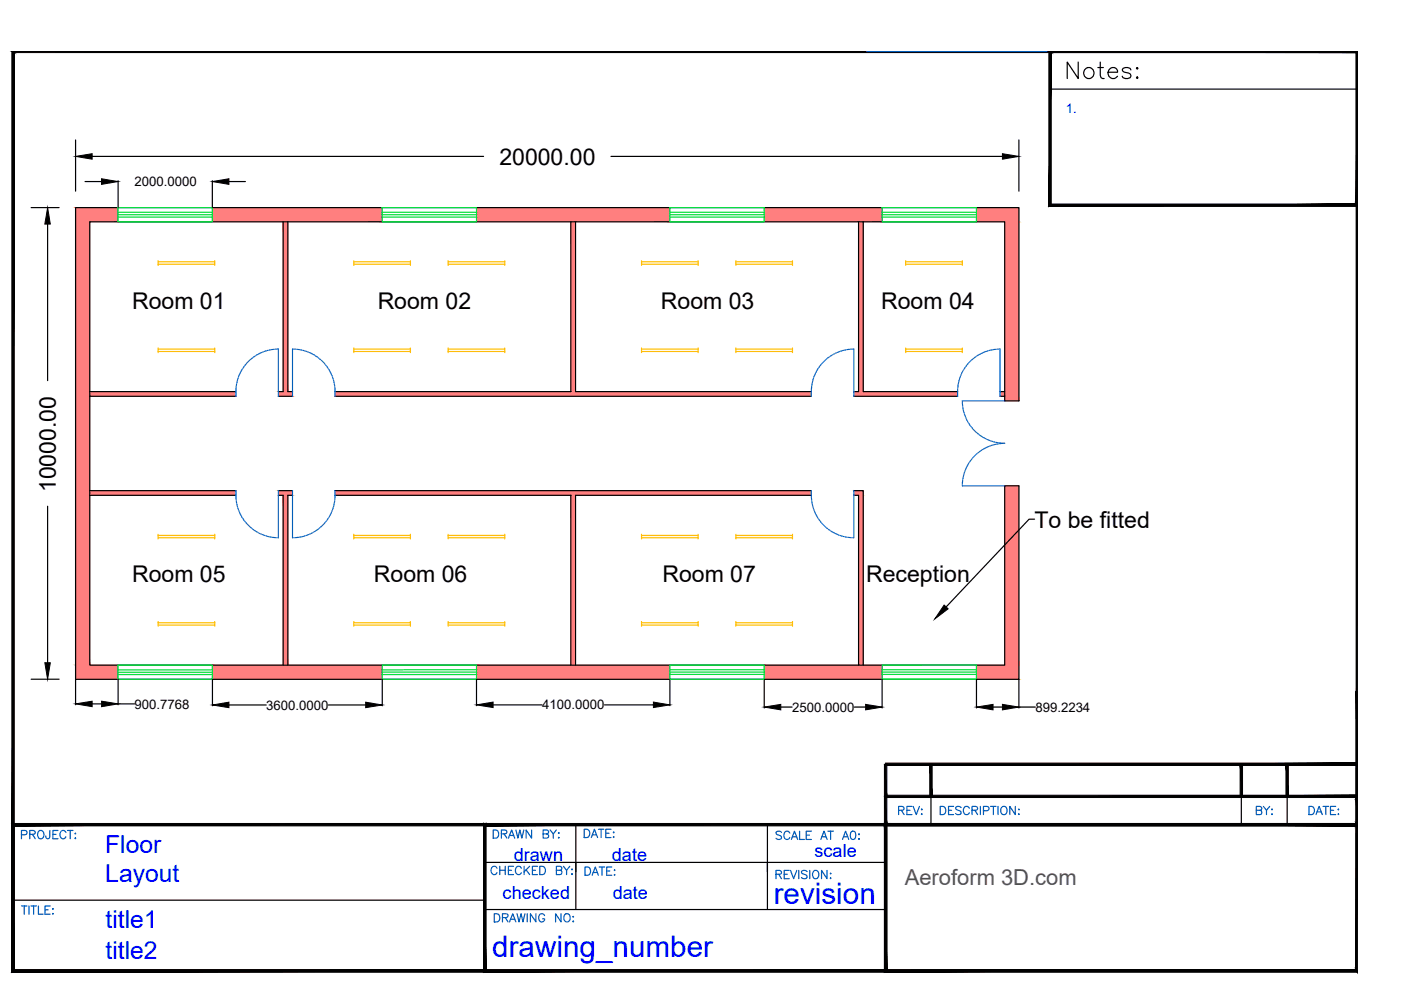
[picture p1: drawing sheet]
<svg xmlns="http://www.w3.org/2000/svg" width="297mm" height="210mm" viewBox="0 0 297 210" stroke-linecap="round" stroke-linejoin="round" font-family="sans-serif">
<!-- layer: Hatch -->
<g fill="#ff7f7f" stroke="#ff7f7f" stroke-width=".21">
<path d="M207 44l9 3v-3zM207 44l9 3h-9z"/>
<path d="M162 44l25 3v-3zM162 44l25 3h-25z"/>
<path d="M101 44l41 3v-3zM101 44l41 3h-41z"/>
<path d="M45 44l36 3v-3zM45 44l36 3h-36z"/>
<path d="M16 44l9 3v-3zM16 44l9 3h-9z"/>
<path d="M213 47l3 38v-38zM213 47l3 38h-3z"/>
<path d="M213 103l3 38v-38zM213 103l3 38h-3z"/>
<path d="M16 47l3 94v-94zM16 47l3 94h-3z"/>
<path d="M207 141l9 3v-3zM207 141l9 3h-9z"/>
<path d="M162 141l25 3v-3zM162 141l25 3h-25z"/>
<path d="M101 141l41 3v-3zM101 141l41 3h-41z"/>
<path d="M45 141l36 3v-3zM45 141l36 3h-36z"/>
<path d="M16 141l9 3v-3zM16 141l9 3h-9z"/>
<path d="M182 47l1 36v-36zM182 47l1 36h-1z"/>
<path d="M121 47l1 36v-36zM121 47l1 36h-1z"/>
<path d="M60 47l1 36v-36zM60 47l1 36h-1z"/>
<path d="M181 83l22 1v-1zM181 83l22 1h-22z"/>
<path d="M71 83l101 1v-1zM71 83l101 1h-101z"/>
<path d="M59 83l3 1v-1zM59 83l3 1h-3z"/>
<path d="M19 83l31 1v-1zM19 83l31 1h-31z"/>
<path d="M181 104l2 1v-1zM181 104l2 1h-2z"/>
<path d="M71 104l101 1v-1zM71 104l101 1h-101z"/>
<path d="M59 104l3 1v-1zM59 104l3 1h-3z"/>
<path d="M19 104l31 1v-1zM19 104l31 1h-31z"/>
<path d="M182 105l1 36v-36zM182 105l1 36h-1z"/>
<path d="M121 105l1 36v-36zM121 105l1 36h-1z"/>
<path d="M60 105l1 36v-36zM60 105l1 36h-1z"/>
<path d="M212 83l1 1v-1zM212 83l1 1h-1z"/>
</g>
<!-- layer: ExternalWalls -->
<path d="M16 44h200v41h-3v-38h-194v94h194v-38h3v41h-200z" fill="none" stroke="#000" stroke-width=".25"/>
<!-- layer: InternalWalls -->
<g fill="none" stroke="#000" stroke-width=".25">
<path d="M60 47v36h-1M61 47v36h1M121 47v36h-50M122 47v36h50M182 47v36h-1M183 47v36h20M19 83h31M19 84h31M59 84h3M71 84h101M181 84h22M212 83h1"/>
<path d="M212 84h1M19 104h31M19 105h31M59 105h1v36M59 104h3M62 105h-1v36M71 105h50v36M71 104h101M172 105h-50v36M181 104h2v37M181 105h1v36"/>
</g>
<!-- layer: Door -->
<path d="M59 74v10M59 74a9.1 9.1 0 0 0-9 10M62 84v-10a9.1 9.1 0 0 1 9 10M172 84a9.1 9.1 0 0 1 9-10v10M203 84a9.1 9.1 0 0 1 9-10v10M204 85h9M204 85a9 9 0 0 0 9 9 9 9 0 0 0-9 9h9M50 104a9.1 9.1 0 0 0 9 10M59 104v10M62 104v10a9.1 9.1 0 0 0 9-10M172 104a9.1 9.1 0 0 0 9 10v-10" fill="none" stroke="#007fff" stroke-width=".25"/>
<!-- layer: Windows -->
<g fill="none" stroke="#00dd37" stroke-width=".25">
<path d="M25 44h20v3h-20zM25 45.5h20M25 46h20M25 45h20M81 44h20v3h-20zM81 45.5h20M81 46h20M81 45h20M142 44h20v3h-20zM142 45.5h20M142 46h20M142 45h20"/>
<path d="M187 44h20v3h-20zM187 45.5h20M187 46h20M187 45h20M25 141h20v3h-20zM25 142.5h20M25 142h20M25 143h20M81 141h20v3h-20zM81 142.5h20M81 143h20M101 142h-20"/>
<path d="M142 141h20v3h-20zM142 142.5h20M142 142h20M142 143h20M187 141h20v3h-20zM187 142h20M187 143h20M187 142.5h20"/>
</g>
<!-- layer: Lighting -->
<g fill="none" stroke="#ffbf00" stroke-width=".25">
<path d="M33.5 55.5h12M33.5 56h12M33.5 55.3v1M45.5 55.3v1M75 55.5h12M75 56h12M75 55.3v1M87 55.3v1M95 55.5h12M95 56h12M95 55.3v1M107 55.3v1"/>
<path d="M136 55.5h12M136 56h12M136 55.3v1M148 55.3v1M156 55.5h12M156 56h12M156 55.3v1M168 55.3v1M192 55.5h12M192 56h12M192 55.3v1M204 55.3v1"/>
<path d="M33.5 73.8v1M33.5 74.5h12M33.5 74h12M45.5 73.8v1M75 74.5h12M75 74h12M75 73.8v1M87 73.8v1M95 74.5h12M95 74h12M95 73.8v1M107 73.8v1"/>
<path d="M136 74.5h12M136 74h12M136 73.8v1M148 73.8v1M156 74.5h12M156 74h12M156 73.8v1M168 73.8v1M192 74.5h12M192 74h12M192 73.8v1M204 73.8v1"/>
<path d="M33.5 113.3v1M33.5 113.5h12M33.5 114h12M45.5 113.3v1M75 113.3v1M75 113.5h12M75 114h12M87 113.3v1M95 113.3v1M95 113.5h12M95 114h12M107 113.3v1"/>
<path d="M136 113.3v1M136 113.5h12M136 114h12M148 113.3v1M156 113.3v1M156 113.5h12M156 114h12M168 113.3v1M33.5 131.8v1M33.5 132.5h12M33.5 132h12M45.5 131.8v1"/>
<path d="M75 131.8v1M75 132.5h12M75 132h12M87 131.8v1M95 131.8v1M95 132.5h12M95 132h12M107 131.8v1M136 131.8v1M136 132.5h12M136 132h12M148 131.8v1"/>
<path d="M156 131.8v1M156 132.5h12M156 132h12M168 131.8v1"/>
</g>
<!-- layer: YS-TITLEBLOCK-BORDERS -->
<g fill="#000" stroke="#000" stroke-width=".21">
<path d="M2.5 10.9l.5 .2zM2.5 10.9l.5 .2-.5 195zM3 11.1l-.5 195 .5-.5z"/>
<path d="M2.8 10.9l.2 .2h284.5zM2.8 10.9h285l-.3 .2z"/>
<path d="M222.4 10.9l.5 .2zM222.4 10.9l.5 .2-.5 32.7zM222.9 11.1l-.5 32.7 .5-.5z"/>
<path d="M222.6 10.9l.3 .2h64.6zM222.6 10.9h65.2l-.3 .2z"/>
<path d="M287.5 11.1v194.5l.3-194.7zM287.8 10.9v194.9l-.3-.2z"/>
<path d="M287.5 11.1v32.2l.3-32.4zM287.8 10.9v32.6l-.3-.2z"/>
<path d="M222.4 43.8l65.1-.5h-64.6zM222.4 43.8l65.1-.5 .3 .5zM287.5 43.3l.3 .5z"/>
<path d="M287.5 146.6l.3 22.2v-22.2zM287.5 146.6l.3 22.2h-.3z"/>
<path d="M187.8 168.6v.5l100-.5zM187.8 169.1l100-.5-.3 .5zM287.8 168.6l-.3 .5z"/>
<path d="M187.5 168.8l.5 5.8v-5.8zM187.5 168.8l.5 5.8-.5 .5z"/>
<path d="M187.5 174.6l.5 31v-30.5zM187.5 174.6l.5 31-.5 .5zM187.5 206.1l100-.5h-99.5zM187.5 206.1l100-.5 .3 .5zM287.5 205.6l.3 .5v-.3z"/>
<path d="M262.9 162v6.8h.5zM262.9 162h.5v6.8z"/>
<path d="M272.6 162v6.8h.6zM272.6 162h.6v6.8z"/>
<path d="M287.8 174.9l-.3 .2v30.5zM287.8 174.9v30.9l-.3-.2z"/>
<path d="M287.8 168.8l-.3 .3 .3 5.8zM287.5 169.1l.3 5.8-.3-.3zM287.5 174.6l.3 .5zM188 174.6h99.5l.3 .5zM188 174.6l-.5 .5h100.3z"/>
<path d="M287.8 174.6l-.3 .5zM187.5 174.6h100.3l-.3 .5zM187.5 174.6l.5 .5h99.5z"/>
<path d="M2.5 206.1l285-.5h-284.5zM2.5 206.1l285-.5 .3 .5zM287.5 205.6l.3 .5v-.3z"/>
<path d="M102.5 175.1v30.7h.5zM103 174.6v31.2l-.5-30.7zM3 175.1h99.5l.5-.5zM2.5 174.6h100.5l-100 .5zM2.5 174.6l.5 31v-30.5zM2.5 174.6l.5 31-.5 .5zM2.5 206.1l100.3-.5h-99.8zM2.5 206.1l100.3-.5v.5z"/>
<path d="M187.5 175.1v30.7h.5zM187.5 175.1l.5-.5v31.2zM103 175.1h84.5l.5-.5zM102.5 174.6h85.5l-85 .5zM102.5 174.6l.5 31v-30.5zM102.5 174.6l.5 31-.5 .5zM103 205.6l-.5 .5 85.3-.5zM102.5 206.1l85.3-.5v.5z"/>
</g>
<!-- layer: 0 -->
<path d="M2.8 10.9h285v164h-285z" fill="none" stroke="#000" stroke-width=".21"/>
<!-- layer: YS-TITLEBLOCK-BORDERS -->
<path d="M222.6 18.9h65.2M122.1 174.9v17.9M162.7 174.9v17.9M187.8 174.9h100M263.2 168.8v6.1M272.9 168.8v6.1M2.8 190.9h100M102.8 192.8h85M102.8 182.9h85" fill="none" stroke="#000" stroke-width=".25"/>
<!-- layer: YS-TITLEBLOCK-TEXT-NONEDITABLE -->
<g fill="none" stroke="#005cb8" stroke-width=".25">
<path d="M4.6 177h.7a.46 .46 0 0 0 .4-.5 .46 .46 0 0 0-.4-.4h-.7v1.7M6.3 176.9l1-.1 .2-.2-.1-.4-.4-.1h-.7v1.7M6.9 176.9l.6 .9M8.3 176.2a.87 .87 0 0 1 1.1 .6 .87 .87 0 0 1-.6 1 .93 .93 0 0 1-.8-.6 .93 .93 0 0 1 .3-1zM10.6 176.1l-.1 1.6-.3 .1h-.3l-.2-.6M11.2 176.9h.7M12.3 176.1h-1.1v1.7h1.1M14 176.5a.64 .64 0 0 0-.8-.4 .64 .64 0 0 0-.5 .7 .72 .72 0 0 0 .2 .9 .72 .72 0 0 0 1-.1l.1-.2M14.3 176.1h1.2M14.9 176.1v1.7M15.9 176.8h.2zM15.9 177.8h.2z"/>
<path d="M123.9 175.8h.5a.94 .94 0 0 1 .7 .9 .94 .94 0 0 1-.7 .9h-.5zM125.4 177.6l.6-1.8 .7 1.8M125.6 177h.8M126.9 175.8h1.1M127.4 175.8v1.8M128.4 176.7h.7M129.5 175.8h-1.1v1.8h1.1M130 176.5h.2zM130 177.5h.2zM165.7 176.5a.65 .65 0 0 0-.6-.3 .65 .65 0 0 0-.6 .4l.2 .3 .8 .3 .2 .5a.75 .75 0 0 1-1.2 0M167.4 176.6a.64 .64 0 0 0-.7-.4 .64 .64 0 0 0-.5 .7v.4a.64 .64 0 0 0 .5 .7 .64 .64 0 0 0 .7-.4M167.8 178l.6-1.8 .7 1.8"/>
<path d="M168 177.4h.9M169.5 176.2v1.8h1M170.9 177.1h.7M172 176.2h-1.1v1.8h1.1M174 178l.7-1.8 .7 1.8M174.3 177.4h.8M175.5 176.2h1.2M176.1 176.2v1.8M178.6 178l.7-1.8 .7 1.8M178.9 177.4h.8M180.5 176.3a.55 .55 0 0 1 .9 .3v.4a.76 .76 0 0 1-.6 1 1.11 1.11 0 0 1-.3-1.7zM182 176.9h.2z"/>
<path d="M182 177.9h.2zM199.3 171h.6a.93 .93 0 0 1 .6 .8 .93 .93 0 0 1-.6 .9h-.6zM201.1 171.8h.7M202.2 171h-1.1v1.7h1.1M203.8 171.2a.65 .65 0 0 0-.7-.3 .65 .65 0 0 0-.5 .5l.2 .2 .8 .4 .2 .5a.81 .81 0 0 1-1.2 0M205.5 171.4a.64 .64 0 0 0-.7-.4 .64 .64 0 0 0-.5 .6v.5a.65 .65 0 0 0 .5 .6 .65 .65 0 0 0 .7-.4M206.1 171.8l1-.1 .2-.2-.1-.4-.4-.1h-.7v1.7M206.7 171.8l.6 .9M207.9 171v1.7M208.5 171.9h.8a.46 .46 0 0 0 .4-.5 .46 .46 0 0 0-.4-.4h-.8v1.7M210 171h1.2M210.6 171v1.7"/>
<path d="M211.6 171v1.7M212.3 171.2a.64 .64 0 0 1 .8-.2 .64 .64 0 0 1 .4 .6v.5a.67 .67 0 0 1-.7 .6 .67 .67 0 0 1-.6-.6zM215.3 171v1.7l-1.2-1.7v1.7M215.9 171.6h.2zM215.9 172.6h.2zM277.5 171h.6a.92 .92 0 0 1 .6 .8 .92 .92 0 0 1-.6 .9h-.6zM279 172.7l.7-1.7 .7 1.7M279.3 172.1h.8M280.5 171h1.2M281.1 171v1.7M282.1 171.8h.7M283.2 171h-1.1v1.7h1.1"/>
<path d="M283.7 171.6h.1zM283.7 172.6h.1zM4.6 192.1h1.1M5.1 192.1v1.7M6.1 192.1v1.7M6.6 192.1h1.1M7.1 192.1v1.7M8.1 192.1v1.7h1M9.5 192.9h.7M10.6 192.1h-1.1v1.7h1.1M11.1 192.7h.2zM11.1 193.8h.2z"/>
<path d="M104.8 193.7h.6a.92 .92 0 0 1 .6 .9 .92 .92 0 0 1-.6 .9h-.6zM106.5 194.6l1-.1 .2-.3-.1-.3-1.1-.2v1.8M107.1 194.6l.6 .9M108 195.5l.7-1.8 .7 1.8M108.3 194.9h.8M109.6 193.7l.4 1.8 .5-1.8 .4 1.8 .4-1.8M111.8 193.7v1.8M113.6 193.7v1.8l-1.1-1.8v1.8M115.5 194.1a.64 .64 0 0 0-.8-.4 .64 .64 0 0 0-.5 .7v.4a.63 .63 0 0 0 .6 .7 .63 .63 0 0 0 .7-.7h-.5M119 193.7v1.8l-1.2-1.8v1.8M119.7 194a.65 .65 0 0 1 .8-.2 .65 .65 0 0 1 .4 .6v.4a.67 .67 0 0 1-.7 .7 .67 .67 0 0 1-.7-.7zM121.5 194.4h.1z"/>
<path d="M121.5 195.4h.1zM124 183.8h.6a.95 .95 0 0 1 .6 .9 .95 .95 0 0 1-.6 .9h-.6zM125.5 185.6l.7-1.8 .7 1.8M125.8 185h.8M127 183.8h1.2M127.6 183.8v1.8M128.6 184.7h.7M129.7 183.8h-1.1v1.8h1.1M130.2 184.5h.2zM130.2 185.5h.2zM164.5 185.4l1-.1 .2-.2-.1-.4-.3-.2h-.8v1.8M165.1 185.4l.6 .9"/>
<path d="M166.3 185.4h.6M167.3 184.5h-1v1.8h1M167.6 184.5l.7 1.8 .6-1.8M169.4 184.5v1.8M171.1 184.8a.67 .67 0 0 0-.6-.3 .67 .67 0 0 0-.6 .5l.2 .2 .8 .3 .2 .5a.78 .78 0 0 1-1.2 0M171.7 184.5v1.8M172.6 184.6a.87 .87 0 0 1 1 .6 .87 .87 0 0 1-.5 1.1 .93 .93 0 0 1-.8-.7 .93 .93 0 0 1 .3-1zM175.3 184.5v1.8l-1.1-1.8v1.8M176 185.2h.2zM176 186.2h.2z"/>
</g>
<!-- layer: YS-TITLEBLOCK-BORDERS -->
<path d="M183.8 10.9h100M102.8 174.9h35.7" fill="none" stroke="#005cb8" stroke-width=".25"/>
<!-- layer: 0 -->
<g fill="#000" stroke="#000" stroke-width=".21">
<path d="M16 33.2l3.5-.6v1.2zM21.5 37.9l3.5 .6-3.5 .6zM45 38.5l3.5-.6v1.2zM212.5 32.6l3.5 .6-3.5 .6zM10.1 44l.6 3.5h-1.2zM200.2 128.3l.8 .8-2.8 2.1zM9.5 140.5h1.2l-.6 3.5zM16 149.2l3.5-.5v1.1zM21.5 148.7l3.5 .5-3.5 .6zM45 149.5l3.5-.6v1.1zM77.5 148.9l3.5 .6-3.5 .5zM101 149.5l3.5-.6v1.1z"/>
<path d="M138.5 148.9l3.5 .6-3.5 .5zM162 149.9l3.5-.6v1.2zM183.5 149.3l3.5 .6-3.5 .6zM207 149.9l3.5-.6v1.2zM212.5 149.3l3.5 .6-3.5 .6z"/>
<path d="M187.5 162v6.8h.5zM187.5 162h.5v6.8z"/>
<path d="M197.1 162v6.8h.5zM197.1 162h.5v6.8z"/>
<path d="M187.8 162.3h100v-.5zM187.8 161.8h100l-100 .5z"/>
</g>
<g fill="none" stroke="#000" stroke-width=".25">
<path d="M16 29.7v10.8M18 38.5h3.5M19.5 33.2h83M25 38.3v5.7M45 38.3v5.7M48.5 38.5h3.5M129.5 33.2h83M216 29.7v10.8M6.6 44h5.9M10.1 47.5v33.2M10.1 107.3v33.2M219.4 110.1h-1.2l-17.6 18.6"/>
<path d="M6.6 144h5.9M16 144.1v5.3M19.5 149.2h2M25 144.1v5.3M25 149.2h3.5M45 144.1v5.5M48.5 149.5h8M69.6 149.5h7.9M81 144.1v5.5M101 144.1v5.5M104.5 149.5h10.4M128.2 149.5h10.3"/>
<path d="M142 144.1v5.5M162 144.1v6M165.5 149.9h2.4M181.1 149.9h2.4M187 144.1v6M207 144.1v6M210.5 149.9h2M216 144.1v6M216 149.9h3.5"/>
</g>
<text font-size="7.1" x="225.1" y="18">Notes:</text>
<g font-size="6.3" fill="#00f">
<text x="164" y="191.7">revision</text>
<text x="104.4" y="202.9">drawing_number</text>
</g>
<g font-size="5.2" fill="#00f">
<text x="22.3" y="180.8">Floor</text>
<text x="22.3" y="187.1">Layout</text>
<text x="22.4" y="196.8">title1</text>
<text x="22.4" y="203.2">title2</text>
</g>
<g font-size="4.9">
<text x="105.9" y="34.9">20000.00</text>
<text x="28" y="65.5">Room 01</text>
<text x="80.1" y="65.5">Room 02</text>
<text x="140.1" y="65.5">Room 03</text>
<text x="186.8" y="65.5">Room 04</text>
<text x="11.8" y="104.4" transform="rotate(-90 11.8 104.4)">10000.00</text>
<text x="219.3" y="111.9">To be fitted</text>
<text x="28" y="123.4">Room 05</text>
<text x="79.3" y="123.4">Room 06</text>
<text x="140.4" y="123.4">Room 07</text>
<text x="183.6" y="123.4">Reception</text>
</g>
<g font-size="4.9" fill="#005cb8">
<text x="189.4" y="173.9">REV:</text>
<text x="265.3" y="173.9">BY:</text>
<text x="103.4" y="178.9">DRAWN BY:</text>
<text x="103" y="186.6">CHECKED BY:</text>
</g>
<text font-size="4.7" fill="#545454" x="191.8" y="187.7">Aeroform 3D.com</text>
<g font-size="3.8" fill="#00f">
<text x="108.9" y="182.5">drawn</text>
<text x="129.7" y="182.5">date</text>
<text x="172.7" y="181.7">scale</text>
<text x="106.6" y="190.5">checked</text>
<text x="129.9" y="190.5">date</text>
</g>
<text font-size="2.8" fill="#00f" x="226" y="23.9">1.</text>
<g font-size="2.8">
<text x="28.5" y="39.5">2000.0000</text>
<text x="28.5" y="150.2">900.7768</text>
<text x="56.5" y="150.4">3600.0000</text>
<text x="115" y="150.4">4100.0000</text>
<text x="168" y="150.9">2500.0000</text>
<text x="219.5" y="150.9">899.2234</text>
</g>
</svg>
